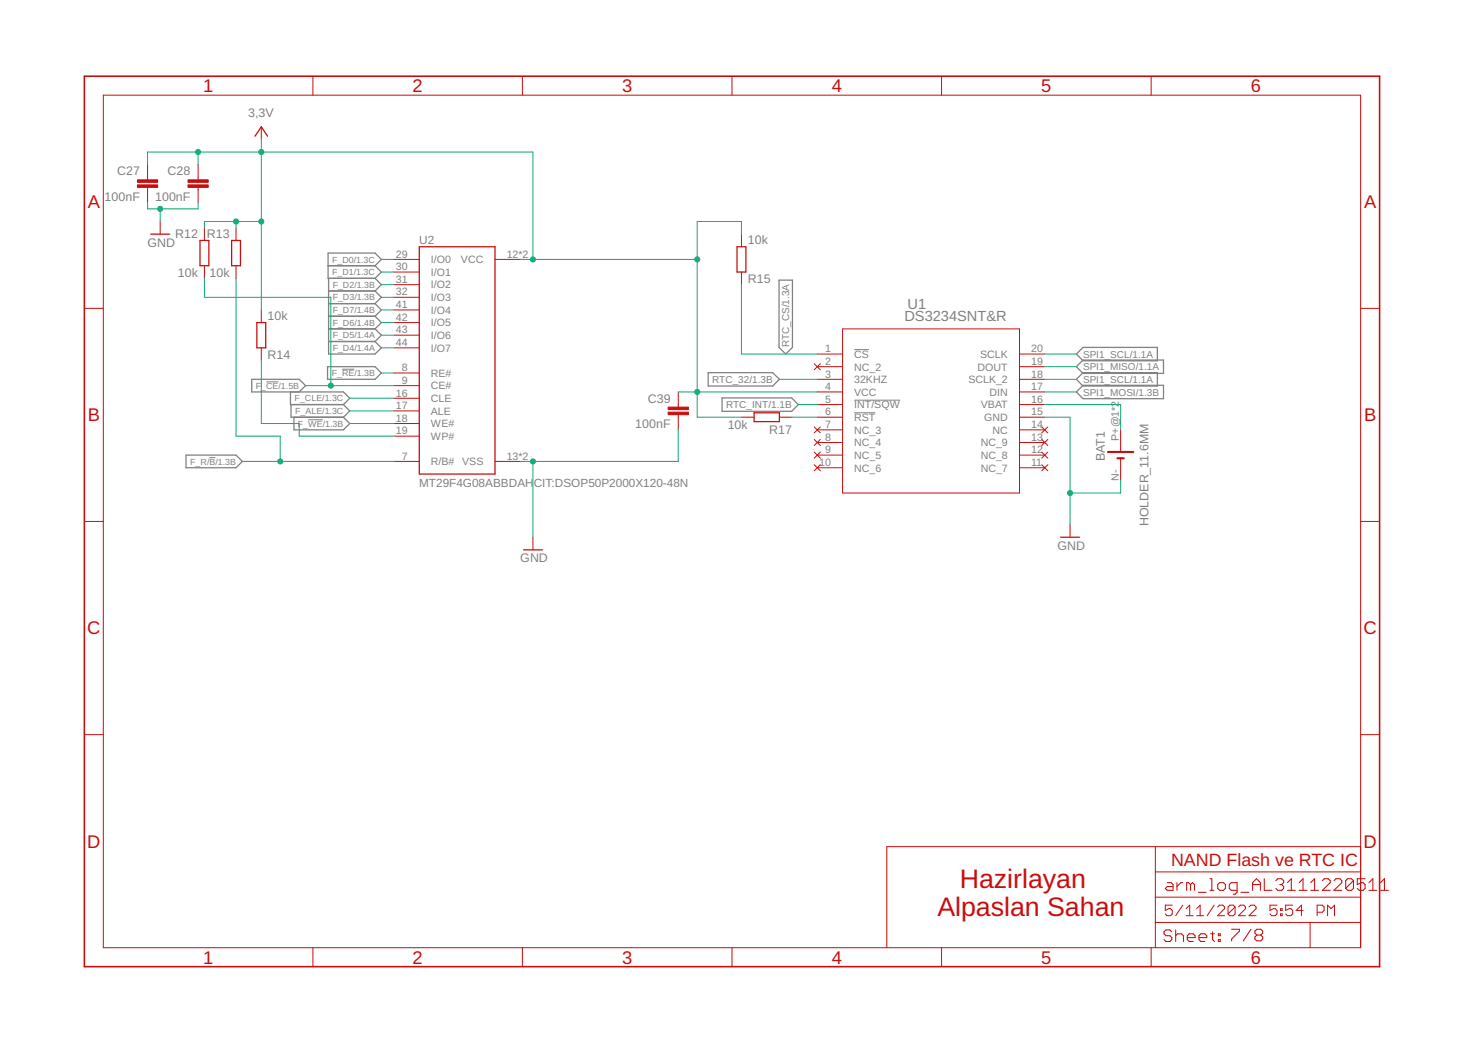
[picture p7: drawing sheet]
<svg xmlns="http://www.w3.org/2000/svg" width="297mm" height="210mm" viewBox="0 0 297 210" stroke-linecap="round" stroke-linejoin="round" font-family="sans-serif">
<path d="M53.5 76.8h2.5M68.7 74.2h2.5M171.7 70.3h2.9M42.1 92h1.2M61.9 84.4h3M171.7 80.5h9.2M171.7 83h4.2" fill="none" stroke="#808080" stroke-width=".2"/>
<g fill="none" stroke="#808080" stroke-width=".25">
<path d="M65.9 53.4h9.5M66 58.5h9.4M66 56v15.2h9.4l1.2-1.3-1.2-1.2M75.4 53.4l1.2-1.2-1.2-1.3h-9.5v5.1h9.5M75.4 53.4l1.2 1.3-1.2 1.3M75.4 56l1.2 1.2-1.2 1.3M75.4 58.5l1.2 1.3-1.2 1.2M156.6 56.3h2.7v13.5l-1.4 1.4-1.3-1.4zM58.4 78.8v2.5h10.6M60.1 78.8l1.3-1.3-1.3-1.2h-9.5v2.5h18.4l1.3 1.3-1.3 1.2M65.8 73.7h9.6l1.2 1.3-1.2 1.3h-9.6zM66 61h9.4"/>
<path d="M66 68.7h9.4M66 66.1h9.4M66 63.6h9.4M75.4 66.1l1.2 1.3-1.2 1.3M75.4 63.6l1.2 1.3-1.2 1.2M75.4 61l1.2 1.3-1.2 1.3M142.3 74.9h13l1.3 1.4-1.3 1.3h-13zM216.3 71.2l1.4-1.4h14.9v2.7h-14.9zM216.3 76.3l1.4-1.4h14.9v2.7h-14.9zM216.3 73.7l1.4-1.3h16.1v2.7h-16.1zM216.3 78.8l1.4-1.3h16.1v2.7h-16.1zM37.4 91.5h10l1.3 1.3-1.3 1.2h-10z"/>
<path d="M58.5 81.3v2.6h10.5M59.1 83.9v2.5h9.9l1.3-1.2-1.3-1.3M69 81.3l1.3 1.3-1.3 1.3M145.1 80h14l1.3 1.3-1.3 1.4h-14z"/>
</g>
<path d="M51.2 27.4l1.3-1.9 1.3 1.9M30.3 47.1h3.8M40.2 48.3h1.8v5.1h-1.8zM46.5 48.3h1.8v5.1h-1.8zM84.3 49.6h15.2v45.7h-15.2zM148.1 49.6h1.8v5.1h-1.8zM51.6 64.9h1.8v5h-1.8zM151.6 83h5v1.8h-5zM105.2 110.6h3.8M213.1 108h3.9" fill="none" stroke="#c90d0c" stroke-width=".25"/>
<g fill="none" stroke="#c90d0c" stroke-width=".2">
<path d="M20.8 19.1h252.7v171.4h-252.7zM62.9 15.3v3.8M105 15.3v3.8M147.1 15.3v3.8M189.2 15.3v3.8M231.4 15.3v3.8M29.7 33.1v3.1M29.7 37.7v3M39.8 33.1v3.1M39.8 37.7v3M52.5 25.5v2.5M32.2 44.5v2.6"/>
<path d="M41.1 45.8v2.5M41.1 53.4v2.6M47.4 45.8v2.5M47.4 53.4v2.6M79.2 52.2h5.1M79.2 54.7h5.1M79.2 57.2h5.1M79.2 59.8h5.1M99.5 52.2h5.1M149 47.1v2.5M149 54.7v2.5M17 62h3.8"/>
<path d="M52.5 62.3v2.6M52.5 69.9v2.6M79.2 75h5.1M79.2 77.5h5.1M79.2 62.3h5.1M79.2 64.9h5.1M79.2 67.4h5.1M79.2 69.9h5.1M136.3 78.8v3.1M163.6 73.1l1.3 1.2M164.3 71.2h5M164.3 73.7h5"/>
<path d="M164.3 76.3h5M164.3 78.8h5M164.9 73.1l-1.3 1.2M169.3 66.1h35.6v33h-35.6zM204.9 71.2h5.1M204.9 73.7h5.1M204.9 76.3h5.1M204.9 78.8h5.1M273.5 62h3.8M79.2 92.8h5.1M79.2 80.1h5.1M79.2 82.6h5.1"/>
<path d="M79.2 85.2h5.1M79.2 87.7h5.1M99.5 92.8h5.1M136.3 83.4v3M149 83.9h2.6M156.6 83.9h2.6M163.6 85.8l1.3 1.2M163.6 88.3l1.3 1.3M163.6 90.9l1.3 1.2M163.6 93.4l1.3 1.3M164.3 81.3h5M164.3 83.9h5"/>
<path d="M164.3 86.4h5M164.3 89h5M164.3 91.5h5M164.3 94h5M164.9 85.8l-1.3 1.2M164.9 88.3l-1.3 1.3M164.9 90.9l-1.3 1.2M164.9 93.4l-1.3 1.3M204.9 81.3h5.1M204.9 83.9h5.1M204.9 86.4h5.1M204.9 89h5.1"/>
<path d="M204.9 91.5h5.1M204.9 94h5.1M209.4 93.4l1.2 1.3M209.4 90.9l1.2 1.2M209.4 88.3l1.2 1.3M209.4 85.8l1.2 1.2M210.6 93.4l-1.2 1.3M210.6 90.9l-1.2 1.2M210.6 88.3l-1.2 1.3M210.6 85.8l-1.2 1.2M225.2 86.4v4.5M225.2 92.1v4.5"/>
<path d="M17 104.8h3.8M107.1 108v2.6M215.1 105.5v2.5M273.5 104.8h3.8M17 147.7h3.8M273.5 147.7h3.8M232.2 170.2v20.3M232.2 175.3h41.3M273.5 170.2h-95.3v20.3M62.9 190.5v3.9M105 190.5v3.9M147.1 190.5v3.9"/>
<path d="M189.2 190.5v3.9M231.4 190.5v3.9M232.2 185.5h41.3M232.2 180.4h41.3M235.6 182h-1.4v1l.7-.3h.3l.4 .3v.7l-.4 .4h-.7l-.3-.4M237.7 182l-1.4 2.1M238.4 184.1h1.4M238.4 182.7l.7-.7v2.1M240.5 184.1h1.4M240.5 182.7l.7-.7v2.1M244 182l-1.4 2.1M244.7 182.4l.4-.4h.7l.3 .4v.3l-1.4 1.4h1.4"/>
<path d="M248.2 182.4l-.3-.4h-.7l-.4 .4v1.3M248.2 182.4v1.3l-.3 .4h-.7l-.4-.4M248.2 182.4l-1.4 1.3M248.9 182.4l.4-.4h.7l.3 .4v.3l-1.4 1.4h1.4M251 182.4l.4-.4h.7l.3 .4v.3l-1.4 1.4h1.4M256.6 182h-1.4v1l.7-.3h.4l.3 .3v.7l-.3 .4h-.7l-.4-.4M257.3 182.7h.4v.3h-.4zM257.3 183.7h.4v.4h-.4zM259.8 182h-1.4v1l.7-.3h.3l.4 .3v.7l-.4 .4h-.7l-.3-.4M261.9 183h-1.4l1.1-1v2.1M263.3 185.5v5M264.7 183.4h1l.4-.4v-.6l-.4-.4h-1v2.1"/>
<path d="M266.8 184.1v-2.1l.7 .7 .7-.7v2.1"/>
</g>
<g fill="none" stroke="#c90d0c" stroke-width=".21">
<path d="M234.6 177.5h.8l.4 .3v1.2h-1.2l-.4-.4 .4-.4h1.2M236.5 177.5v1.5M237.7 177.5h-.4l-.8 .7M239.3 177.8l-.4-.3h-.4v1.5M239.3 177.8v1.2M239.3 177.8l.3-.3 .5 .3v1.2M240.8 179.4h1.6M243.2 179h.7M243.2 176.7h.3v2.3M244.7 177.8l.4-.3h.8l.4 .3v.8l-.4 .4h-.8l-.4-.4zM248.6 179h-1.1l-.4-.4v-.8l.4-.3h1.1v1.9l-.4 .4h-.4M249.4 179.4h1.6"/>
<path d="M251.7 179v-1.5l.8-.8 .8 .8v1.5M251.7 177.8h1.6M254.1 176.7v2.3h1.5M256.4 177.1l.4-.4h.8l.4 .4v.4l-.4 .3M257.2 177.8h.4M257.6 177.8l.4 .4v.4l-.4 .4h-.8l-.4-.4M258.7 179h1.6M258.7 177.5l.8-.8v2.3M261.1 179h1.6M261.1 177.5l.8-.8v2.3M263.4 179h1.6M263.4 177.5l.8-.8v2.3"/>
<path d="M265.8 177.1l.3-.4h.8l.4 .4v.4l-1.5 1.5h1.5M268.1 177.1l.4-.4h.8l.4 .4v.4l-1.6 1.5h1.6M272 177.1v1.5l-.4 .4h-.8l-.4-.4M272 177.1l-.4-.4h-.8l-.4 .4v1.5M272 177.1l-1.6 1.5M274.3 176.7h-1.5v1.1l.8-.3h.4l.3 .3v.8l-.3 .4h-.8l-.4-.4M275.1 179h1.6M275.1 177.5l.8-.8v2.3M277.5 179h1.5M277.5 177.5l.7-.8v2.3M235.5 187.3l-.4-.3h-.8l-.4 .3v.4l.4 .4h.8l.4 .4v.4l-.4 .4h-.8l-.4-.4M236.3 188.1l.4-.4h.7l.4 .4v1.2"/>
<path d="M236.3 187v2.3M238.6 188.5h1.6v-.4l-.4-.4h-.8l-.4 .4v.8l.4 .4h.8M241 188.5h1.5v-.4l-.4-.4h-.8l-.3 .4v.8l.3 .4h.8M243.3 187.7h.8M243.7 187.3v1.6l.4 .4M244.9 187.7h.3v.4h-.3zM244.9 188.9h.3v.4h-.3zM247.5 186.8h1.6v.4l-1.6 1.6v.4M251.4 186.8l-1.5 2.4M252.6 188l-.4-.4v-.4l.4-.4h.8l.4 .4v.4l-.4 .4M252.6 188l-.4 .4v.4l.4 .4h.8l.4-.4v-.4l-.4-.4M252.6 188h.8"/>
</g>
<path d="M17 15.3h260.3v179.1h-260.3z" fill="none" stroke="#c90d0c" stroke-width=".32"/>
<g fill="#c90d0c" stroke="#c90d0c" stroke-width=".2">
<path d="M27.6 36.2h4.1v.5h-4.1z"/>
<path d="M27.6 37.2h4.1v.5h-4.1z"/>
<path d="M37.8 36.2h4v.5h-4z"/>
<path d="M37.8 37.2h4v.5h-4z"/>
<path d="M134.3 81.9h4v.5h-4z"/>
<path d="M134.3 82.9h4v.5h-4z"/>
</g>
<path d="M222.7 90.9h5.1M224.6 92.1h1.2" fill="none" stroke="#c90d0c" stroke-width=".42"/>
<g fill="none" stroke="#0dab76" stroke-width=".2">
<path d="M29.7 33.1v-2.5h77.4v21.6M39.8 30.6v2.5M52.5 28v34.3M29.7 40.7v1.3h10.1v-1.3M32.2 42v2.5M41.1 56v3.8h25.4v17.7M47.4 44.5v1.3M47.4 56v31.7h8.9v5.1M52.5 44.5h-11.4v1.3M76.6 52.2h2.6M76.6 54.7h2.6M76.6 57.2h2.6"/>
<path d="M76.6 59.8h2.6M104.6 52.2h35.5M149 47.1v-2.6h-8.9v39.4h8.9M149 57.2v14h15.3M52.5 72.5v12.7h7.6v2.5h19.1M61.4 77.5h17.8M76.6 69.9h2.6M76.6 67.4h2.6M76.6 64.9h2.6M76.6 62.3h2.6M76.6 75h2.6M136.3 78.8h28"/>
<path d="M156.6 76.3h7.7M210 78.8h6.3M210 71.2h6.3M210 76.3h6.3M210 73.7h6.3M48.7 92.8h30.5M70.3 85.2h8.9M70.3 80.1h8.9M70.3 82.6h8.9M107.1 92.8v15.2M136.3 86.4v6.4h-31.7M159.2 83.9h5.1"/>
<path d="M160.4 81.3h3.9M210 83.9h5.1v21.6M210 81.3h15.2v5.1M225.2 96.6v2.5h-10.1"/>
</g>
<g fill="#0dab76" stroke="#0dab76" stroke-width=".2">
<circle cx="56.3" cy="92.8" r=".51"/>
<circle cx="66.5" cy="77.5" r=".51"/>
<circle cx="107.1" cy="92.8" r=".51"/>
<circle cx="32.2" cy="42" r=".51"/>
<circle cx="215.1" cy="99.1" r=".51"/>
<circle cx="52.5" cy="30.6" r=".51"/>
<circle cx="39.8" cy="30.6" r=".51"/>
<circle cx="47.4" cy="44.5" r=".51"/>
<circle cx="52.5" cy="44.5" r=".51"/>
<circle cx="107.1" cy="52.2" r=".51"/>
<circle cx="140.1" cy="52.2" r=".51"/>
<circle cx="140.1" cy="78.8" r=".51"/>
</g>
<g font-size="5.4" fill="#c90d0c">
<text x="192.9" y="178.5">Hazirlayan</text>
<text x="188.4" y="184.2">Alpaslan Sahan</text>
</g>
<g font-size="3.7" fill="#c90d0c">
<text x="40.8" y="18.5">1</text>
<text x="82.9" y="18.5">2</text>
<text x="125" y="18.5">3</text>
<text x="167.2" y="18.5">4</text>
<text x="209.3" y="18.5">5</text>
<text x="251.4" y="18.5">6</text>
<text x="17.6" y="41.9">A</text>
<text x="274.1" y="41.9">A</text>
<text x="17.6" y="84.7">B</text>
<text x="274.1" y="84.7">B</text>
<text x="17.5" y="127.6">C</text>
<text x="274" y="127.6">C</text>
<text x="17.5" y="170.4">D</text>
<text x="274" y="170.4">D</text>
<text x="40.8" y="193.7">1</text>
<text x="82.9" y="193.7">2</text>
<text x="125" y="193.7">3</text>
<text x="167.2" y="193.7">4</text>
<text x="209.3" y="193.7">5</text>
<text x="251.4" y="193.7">6</text>
</g>
<text font-size="3.6" fill="#c90d0c" x="235.4" y="174">NAND Flash ve RTC IC</text>
<g font-size="2.9" fill="#808080">
<text x="181.8" y="64.6">DS3234SNT&amp;R</text>
<text x="182.4" y="62.1">U1</text>
</g>
<g font-size="2.5" fill="#808080">
<text x="49.9" y="23.5">3,3V</text>
<text x="23.5" y="35.3">C27</text>
<text x="33.7" y="35.3">C28</text>
<text x="21" y="40.3">100nF</text>
<text x="31.2" y="40.3">100nF</text>
<text x="35.2" y="47.8">R12</text>
<text x="41.6" y="47.8">R13</text>
<text x="29.7" y="49.6">GND</text>
<text x="150.3" y="49.1">10k</text>
<text x="35.8" y="55.7">10k</text>
<text x="42.1" y="55.7">10k</text>
<text x="150.3" y="57">R15</text>
<text x="53.8" y="64.3">10k</text>
<text x="53.8" y="72.2">R14</text>
<text x="130.2" y="81">C39</text>
<text x="127.7" y="86">100nF</text>
<text x="146.2" y="86.2">10k</text>
<text x="154.6" y="87.2">R17</text>
<text x="222" y="92.8" transform="rotate(-90 222 92.8)">BAT1</text>
<text x="230.8" y="105.8" transform="rotate(-90 230.8 105.8)">HOLDER_11.6MM</text>
<text x="104.6" y="113.1">GND</text>
<text x="212.5" y="110.6">GND</text>
</g>
<g font-size="2.4" fill="#808080">
<text x="84.2" y="49.1">U2</text>
<text x="84.2" y="97.9">MT29F4G08ABBDAH</text>
<text x="107.3" y="97.9">CIT:DSOP50P2000X120-48N</text>
</g>
<g font-size="2.1" fill="#808080">
<text x="79.5" y="51.8">29</text>
<text x="86.6" y="52.9">I/O0</text>
<text x="92.6" y="52.9">VCC</text>
<text x="101.8" y="51.8">12*2</text>
<text x="79.5" y="54.3">30</text>
<text x="79.5" y="56.9">31</text>
<text x="79.5" y="59.4">32</text>
<text x="86.6" y="55.4">I/O1</text>
<text x="86.6" y="58">I/O2</text>
<text x="79.5" y="62">41</text>
<text x="79.5" y="64.5">42</text>
<text x="86.6" y="60.5">I/O3</text>
<text x="86.6" y="63.1">I/O4</text>
<text x="86.6" y="65.6">I/O5</text>
<text x="79.5" y="67">43</text>
<text x="79.5" y="69.6">44</text>
<text x="86.6" y="68.1">I/O6</text>
<text x="86.6" y="70.7">I/O7</text>
<text x="165.8" y="70.8">1</text>
<text x="171.7" y="72">CS</text>
<text x="197" y="72">SCLK</text>
<text x="207.2" y="70.8">20</text>
<text x="80.7" y="74.6">8</text>
<text x="80.7" y="77.2">9</text>
<text x="86.6" y="75.8">RE#</text>
<text x="165.8" y="73.4">2</text>
<text x="165.8" y="75.9">3</text>
<text x="171.7" y="74.5">NC_2</text>
<text x="171.7" y="77">32KHZ</text>
<text x="194.6" y="77">SCLK_2</text>
<text x="196.5" y="74.5">DOUT</text>
<text x="207.2" y="75.9">18</text>
<text x="207.2" y="73.4">19</text>
<text x="79.5" y="79.7">16</text>
<text x="79.5" y="82.3">17</text>
<text x="86.6" y="78.3">CE#</text>
<text x="86.6" y="80.8">CLE</text>
<text x="86.6" y="83.4">ALE</text>
<text x="165.8" y="78.5">4</text>
<text x="165.8" y="81">5</text>
<text x="165.8" y="83.5">6</text>
<text x="171.7" y="79.6">VCC</text>
<text x="171.7" y="82.1">INT/SQW</text>
<text x="197.1" y="82.1">VBAT</text>
<text x="198.9" y="79.6">DIN</text>
<text x="207.2" y="83.5">15</text>
<text x="207.2" y="81">16</text>
<text x="207.2" y="78.5">17</text>
<text x="79.5" y="84.8">18</text>
<text x="79.5" y="87.3">19</text>
<text x="86.6" y="85.9">WE#</text>
<text x="86.6" y="88.5">WP#</text>
<text x="165.8" y="86.1">7</text>
<text x="165.8" y="88.6">8</text>
<text x="171.7" y="84.7">RST</text>
<text x="171.7" y="87.2">NC_3</text>
<text x="171.7" y="89.7">NC_4</text>
<text x="197.1" y="89.7">NC_9</text>
<text x="197.8" y="84.7">GND</text>
<text x="199.5" y="87.2">NC</text>
<text x="207.2" y="88.6">13</text>
<text x="207.2" y="86.1">14</text>
<text x="224.9" y="88.6" transform="rotate(-90 224.9 88.6)">P+@1*2</text>
<text x="80.7" y="92.4">7</text>
<text x="86.6" y="93.5">R/B#</text>
<text x="92.9" y="93.5">VSS</text>
<text x="101.8" y="92.4">13*2</text>
<text x="164.6" y="93.7">10</text>
<text x="165.8" y="91.2">9</text>
<text x="171.7" y="92.3">NC_5</text>
<text x="171.7" y="94.8">NC_6</text>
<text x="197.1" y="94.8">NC_7</text>
<text x="197.1" y="92.3">NC_8</text>
<text x="207.2" y="93.7">11</text>
<text x="207.2" y="91.2">12</text>
<text x="224.9" y="96.7" transform="rotate(-90 224.9 96.7)">N-</text>
</g>
<g font-size="2" fill="#808080">
<text x="158.6" y="69.8" transform="rotate(-90 158.6 69.8)">RTC_CS/1.3A</text>
<text x="217.7" y="71.9">SPI1_SCL/1.1A</text>
<text x="143.1" y="77">RTC_32/1.3B</text>
<text x="217.7" y="77">SPI1_SCL/1.1A</text>
<text x="217.7" y="74.4">SPI1_MISO/1.1A</text>
<text x="145.9" y="82.1">RTC_INT/1.1B</text>
<text x="217.7" y="79.5">SPI1_MOSI/1.3B</text>
</g>
<g font-size="1.8" fill="#808080">
<text x="66.8" y="52.8">F_D0/1.3C</text>
<text x="66.8" y="55.3">F_D1/1.3C</text>
<text x="66.9" y="57.9">F_D2/1.3B</text>
<text x="66.9" y="60.4">F_D3/1.3B</text>
<text x="66.9" y="65.5">F_D6/1.4B</text>
<text x="66.9" y="62.9">F_D7/1.4B</text>
<text x="66.9" y="70.6">F_D4/1.4A</text>
<text x="66.9" y="68">F_D5/1.4A</text>
<text x="66.7" y="75.6">F_RE/1.3B</text>
<text x="51.4" y="78.2">F_CE/1.5B</text>
<text x="59.2" y="80.7">F_CLE/1.3C</text>
<text x="59.3" y="83.3">F_ALE/1.3C</text>
<text x="59.9" y="85.8">F_WE/1.3B</text>
<text x="38.2" y="93.4">F_R/B/1.3B</text>
</g>
</svg>
